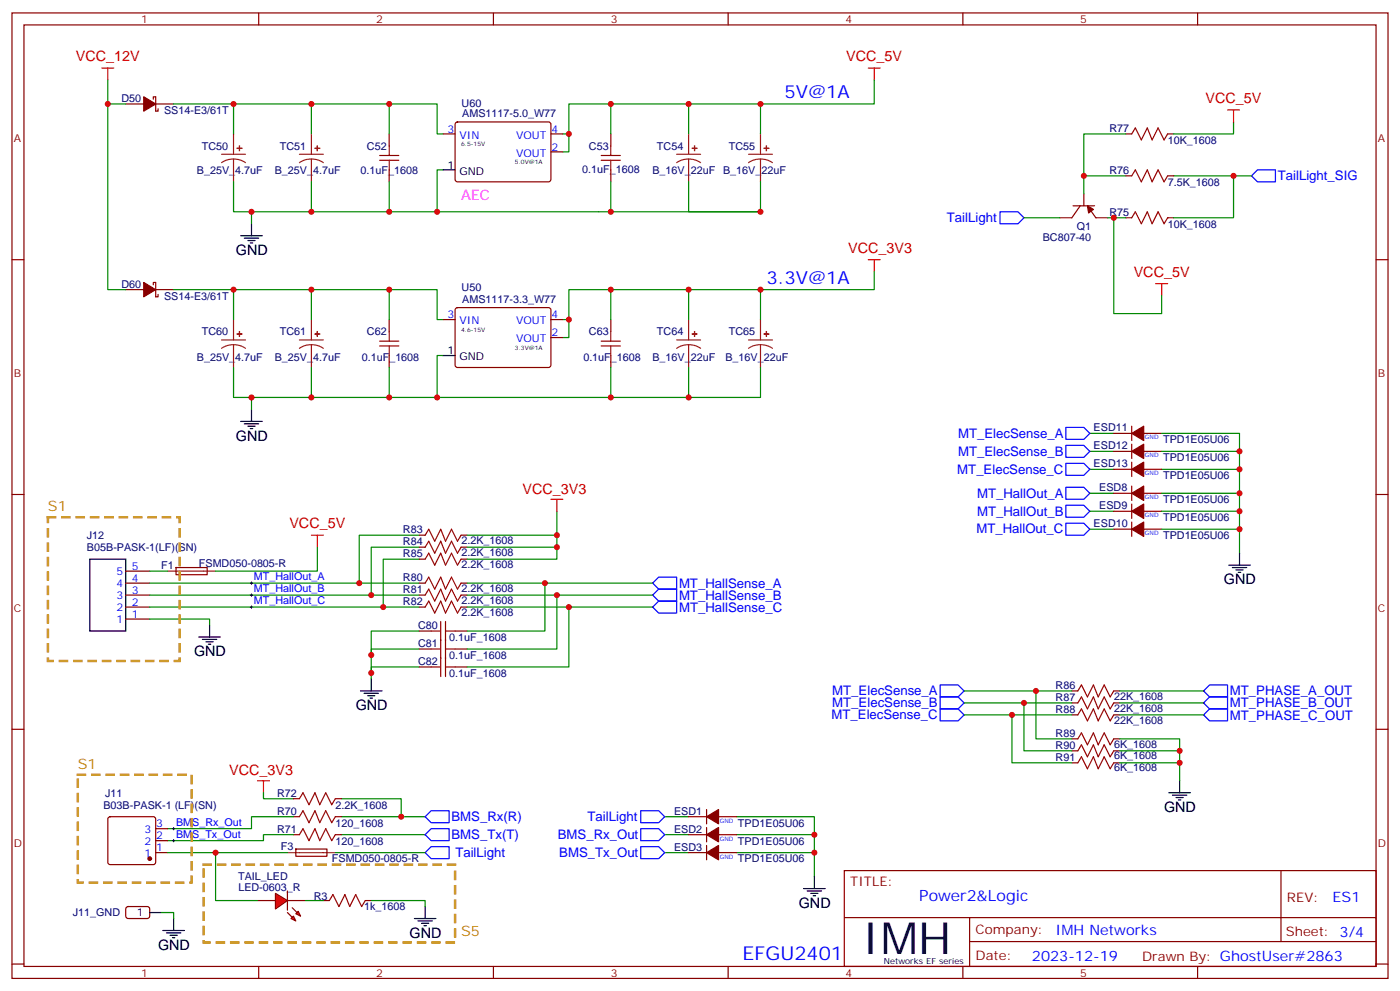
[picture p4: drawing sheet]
<svg xmlns="http://www.w3.org/2000/svg" width="412mm" height="292mm" viewBox="0 0 412 292" stroke-linecap="round" stroke-linejoin="round" font-family="sans-serif">
<g fill="none" stroke="#870000" stroke-width=".35">
<path d="M3.5 3.8h405.4v284.3h-405.4zM7.1 7.3h398.2v277.3h-398.2zM76.2 3.8v3.5M145.3 3.8v3.5M214.5 3.8v3.5M283.6 3.8v3.5M352.8 3.8v3.5M37 30.6h5.3M45.2 29.2v-.7h.7v4.2h.7v-.7M45.9 30.6h5.3M114.7 39.4v3.6M130.5 39.4h3.6"/>
<path d="M134.3 36.1l.5-.2 27 .1 .5 .6-.1 16.5-.6 .5-27.1-.1-.4-.7v-16.2zM162.3 39.4h3.5M179.9 39.4v3.6M331.6 39.4h1.8M344 39.4h1.7M114.7 50v3.6M162.3 44.7h3.5M179.9 50v3.6M319.3 57.1v3.5M331.6 51.8h1.8M344 51.8h1.7M3.5 76.5h3.6"/>
<path d="M316.1 60.6h6.3M318.2 60.6l-2.5 3.5h-3.5M320.3 60.6l2.5 3.5h3.5M331.6 64.1h1.8M344 64.1h1.7M405.3 76.5h3.6M37 85.3h5.3M45.2 83.9v-.7h.7v4.2h.7v-.7M45.9 85.3h5.3M114.7 94.1v3.5M130.5 94.1h3.6M134.3 90.8l.5-.2h27l.5 .7-.1 16.5-.6 .4h-27.1l-.4-.7v-16.2z"/>
<path d="M162.3 99.4h3.5M162.3 94.1h3.5M179.9 94.1v3.5M114.7 104.7v3.5M179.9 104.7v3.5M3.5 145.6h3.6M123.5 157.6h1.7M135.8 157.6h1.8M405.3 145.6h3.6M37 178.8h7.1M37 175.3h7.1M37 171.7h7.1"/>
<path d="M37 168.2h7.1M51.9 167.2l9.1-.1v2.1l-9.1 .1zM123.5 178.8h1.7M123.5 175.3h1.7M123.5 171.7h1.7M123.5 161.1h1.7M123.5 164.7h1.7M135.8 178.8h1.8M135.8 175.3h1.8M135.8 171.7h1.8M135.8 161.1h1.8M135.8 164.7h1.8"/>
<path d="M37 182.3h7.1M123.5 185.8h3.5M123.5 191.1h3.5M123.5 196.4h3.5M134.1 185.8h3.5M134.1 191.1h3.5M134.1 196.4h3.5M3.5 214.8h3.6M315.7 203.5h1.8M315.7 207h1.8M315.7 210.5h1.8M315.7 217.6h1.8"/>
<path d="M328.1 203.5h1.7M328.1 207h1.7M328.1 210.5h1.7M328.1 217.6h1.7M405.3 214.8h3.6M86.4 235.2h1.8M98.8 235.2h1.7M315.7 221.1h1.8M315.7 224.6h1.8M328.1 221.1h1.7M328.1 224.6h1.7M32 240.7l.5-.2h12.7l.5 .2 .2 .5v12.7l-.3 .5-.4 .2h-12.7l-.5-.2-.3-.5v-12.7z"/>
<path d="M45.9 251.1h3.5M45.9 247.6h3.5M45.9 244.1h3.5M86.4 245.8h1.8M86.4 240.5h1.8M87.1 250.1l9.2-.1v2.1l-9.1 .1zM98.8 245.8h1.7M98.8 240.5h1.7M248.7 256.4h156.6v28.2h-156.6zM377.3 256.4v20.9M248.7 270.2h156.5M285.6 277.3h119.6"/>
<path d="M285.6 270.2v14.2M3.5 283.9h3.6M76.2 284.6v3.5M145.3 284.6v3.5M214.5 284.6v3.5M283.6 284.6v3.5M352.8 284.6v3.5M405.3 283.9h3.6"/>
</g>
<g fill="none" stroke="#000" stroke-width=".35">
<path d="M130.5 50h3.6M70.9 69.4h6.4M72 70.1h4.2M73 70.8h2.1M73.7 71.5h.7M74.1 65.9v3.5M130.5 104.7h3.6M70.9 124.1h6.4M72 124.8h4.2M73 125.5h2.1M73.7 126.2h.7M74.1 120.6v3.5"/>
<path d="M26.5 164.7h10.5v21.1h-10.5zM58.6 187.6h6.3M59.6 188.3h4.3M60.7 189h2.1M61.4 189.7h.7M61.7 184.1v3.5M109.4 200v3.5M106.2 203.5h6.3M107.2 204.2h4.3M108.3 204.9h2.1M109 205.6h.7M344.3 233.5h6.4"/>
<path d="M345.4 234.2h4.2M346.4 234.9h2.1M347.1 235.6h.7M347.5 229.9v3.6"/>
</g>
<g fill="none" stroke="#f00" stroke-width=".35">
<path d="M30 20h3.5M31.7 20v3.6M255.8 20h3.5M257.5 20v3.6M361.6 32.4h3.5M363.4 32.4v3.5M255.8 76.5h3.5M257.5 76.5v3.5M340.4 83.5h3.6M342.2 83.5v3.6M91.7 157.6h3.5M93.5 157.6v3.5"/>
<path d="M162.3 147h3.5M164 147v3.6M75.8 229.9h3.6M77.6 229.9v3.6"/>
</g>
<g fill="none" stroke="#8c2424" stroke-width=".35">
<path d="M68.8 39.4v6M91.7 39.4v6M202.8 39.4v6M224 39.4v6M65.3 45.4h7M68.8 46.8l-1.9 .3-1.6 .8M68.8 46.8l1.8 .3 1.7 .8M68.8 46.8v6.8M88.2 45.4h7M91.7 46.8l-1.8 .3-1.7 .8M91.7 46.8l1.9 .3 1.6 .8M91.7 46.8v6.8"/>
<path d="M199.3 45.4h7.1M202.8 46.8l-1.8 .3-1.7 .8M202.8 46.8l1.9 .3 1.7 .8M202.8 46.8v6.8M220.5 45.4h7M224 46.8l-1.8 .3-1.7 .8M224 46.8l1.9 .3 1.6 .8M224 46.8v6.8M68.8 94.1v6M91.7 94.1v6M202.8 94.1v6M224 94.1v6"/>
<path d="M65.3 100.1h7M68.8 101.5l-1.9 .3-1.6 .8M68.8 101.5l1.8 .3 1.7 .8M68.8 101.5v6.7M88.2 100.1h7M91.7 101.5l-1.8 .3-1.7 .8M91.7 101.5l1.9 .3 1.6 .8M91.7 101.5v6.7M199.3 100.1h7.1M202.8 101.5l-1.8 .3-1.7 .8M202.8 101.5l1.9 .3 1.7 .8M202.8 101.5v6.7"/>
<path d="M220.5 100.1h7M224 101.5l-1.8 .3-1.7 .8M224 101.5l1.9 .3 1.6 .8M224 101.5v6.7M49.4 168.2h14.1M84.7 251.1h14.1"/>
</g>
<g fill="#8c2424" stroke="#8c2424" stroke-width=".35">
<path d="M69.8 43.7h1.5z"/>
<path d="M70.5 43l.1 1.4z"/>
<path d="M92.8 43.7h1.4z"/>
<path d="M93.5 43v1.4z"/>
<path d="M203.9 43.7h1.4z"/>
<path d="M204.6 43v1.4z"/>
<path d="M225.1 43.7h1.4z"/>
<path d="M225.7 43l.1 1.4z"/>
<path d="M225.1 98.4h1.4z"/>
<path d="M225.7 97.6l.1 1.5z"/>
<path d="M203.9 98.4h1.4z"/>
<path d="M204.6 97.6v1.5z"/>
<path d="M92.8 98.4h1.4z"/>
<path d="M93.5 97.6v1.5z"/>
<path d="M69.8 98.4h1.5z"/>
<path d="M70.5 97.6l.1 1.5z"/>
</g>
<g fill="none" stroke="#a10000" stroke-width=".35">
<path d="M333.4 39.4l1-1.7 1.8 3.5 1.8-3.5 1.4 3.5 1.7-3.5 1.8 3.5 1.1-1.8M111.8 47.2h5.7M111.8 45.8h5.7M114.7 43v2.8M114.7 47.2v2.8M177.1 47.2h5.6M177.1 45.8h5.6M179.9 43v2.8M179.9 47.2v2.8M333.4 51.8l1-1.8 1.8 3.6 1.8-3.6 1.4 3.6 1.7-3.6 1.8 3.6 1.1-1.8M333.4 64.1l1-1.7 1.8 3.5 1.8-3.5 1.4 3.5 1.7-3.5 1.8 3.5 1.1-1.8M114.7 97.6v2.9"/>
<path d="M179.9 97.6v2.9M111.8 101.9h5.7M111.8 100.5h5.7M114.7 101.9v2.8M177.1 101.9h5.6M177.1 100.5h5.6M179.9 101.9v2.8M125.2 157.6l1.1-1.7 1.8 3.5 1.7-3.5 1.4 3.5 1.8-3.5 1.8 3.5 1-1.8M125.2 171.7l1.1-1.7 1.8 3.5 1.7-3.5 1.4 3.5 1.8-3.5 1.8 3.5 1-1.8M125.2 175.3l1.1-1.8 1.8 3.5 1.7-3.5 1.4 3.5 1.8-3.5 1.8 3.5 1-1.7M125.2 161.1l1.1-1.7 1.8 3.5 1.7-3.5 1.4 3.5 1.8-3.5 1.8 3.5 1-1.8M125.2 178.8l1.1-1.8 1.8 3.6 1.7-3.6 1.4 3.6 1.8-3.6 1.8 3.6 1-1.8"/>
<path d="M125.2 164.7l1.1-1.8 1.8 3.5 1.7-3.5 1.4 3.5 1.8-3.5 1.8 3.5 1-1.7M127 185.8h2.8M127 191.1h2.8M127 196.4h2.8M129.8 183v16.2M131.2 183v16.2M131.2 185.8h2.9M131.2 191.1h2.9M131.2 196.4h2.9M317.5 203.5l1.1-1.8 1.7 3.5 1.8-3.5 1.4 3.5 1.8-3.5 1.7 3.5 1.1-1.7M317.5 207l1.1-1.8 1.7 3.6 1.8-3.6 1.4 3.6 1.8-3.6 1.7 3.6 1.1-1.8M317.5 210.5l1.1-1.7 1.7 3.5 1.8-3.5 1.4 3.5 1.8-3.5 1.7 3.5 1.1-1.8"/>
<path d="M317.5 217.6l1.1-1.8 1.7 3.6 1.8-3.6 1.4 3.6 1.8-3.6 1.7 3.6 1.1-1.8M88.2 235.2l1.1-1.7 1.7 3.5 1.8-3.5 1.4 3.5 1.8-3.5 1.7 3.5 1.1-1.8M317.5 221.1l1.1-1.7 1.7 3.5 1.8-3.5 1.4 3.5 1.8-3.5 1.7 3.5 1.1-1.8M317.5 224.6l1.1-1.7 1.7 3.5 1.8-3.5 1.4 3.5 1.8-3.5 1.7 3.5 1.1-1.8M88.2 245.8l1.1-1.7 1.7 3.5 1.8-3.5 1.4 3.5 1.8-3.5 1.7 3.5 1.1-1.8M88.2 240.5l1.1-1.7 1.7 3.5 1.8-3.5 1.4 3.5 1.8-3.5 1.7 3.5 1.1-1.8"/>
</g>
<g fill="#870000" stroke="#870000" stroke-width=".35">
<path d="M42.3 28.5l3.6 2.1-3.6 2.1z"/>
<path d="M42.3 83.2l3.6 2.1-3.6 2.1z"/>
<path d="M320.3 60.6l1.8 1.1-1.4 1z"/>
<circle cx="44.1" cy="252.9" r=".53"/>
</g>
<g fill="none" stroke="#008700" stroke-width=".35">
<path d="M31.7 23.6v7h5.3M31.7 30.6v54.7h5.3M51.2 30.6h40.5v8.8M68.8 30.6v8.8M91.7 30.6h23v8.8M114.7 30.6h14.1v8.8h1.7M165.8 39.4h1.8v-8.8h12.3v8.8M167.6 39.4v5.3h-1.8M179.9 30.6h22.9v8.8M202.8 30.6h21.2v8.8M257.5 23.6v7h-33.5M331.6 39.4h-12.3v12.4"/>
<path d="M363.4 35.9v3.5h-17.7M68.8 53.6v8.8h45.9v-8.8M91.7 53.6v8.8M130.5 50h-1.7v12.4M179.9 53.6v8.8M202.8 53.6v8.8h21.2M224 53.6v8.8h-109.3M331.6 51.8h-12.3v5.3M345.7 51.8h17.7v12.3h-17.7M363.4 51.8h5.3M74.1 62.4v3.5M301.6 64.1h10.6"/>
<path d="M326.3 64.1h5.3M328.1 64.1v28.3h14.1v-5.3M51.2 85.3h40.5v8.8M68.8 85.3v8.8M91.7 85.3h23v8.8M114.7 85.3h14.1v8.8h1.7M165.8 94.1h1.8v-8.8h12.3v8.8M167.6 94.1v5.3h-1.8M179.9 85.3h22.9v8.8M202.8 85.3h21.2v8.8M257.5 80v5.3h-33.5M68.8 108.2v8.9h45.9v-8.9"/>
<path d="M74.1 117.1v3.5M91.7 108.2v8.9M130.5 104.7h-1.7v12.4M179.9 108.2v8.9M202.8 108.2v8.9M224 108.2v8.9h-109.3M123.5 157.6h-17.7v14.1M137.6 157.6h26.4M164 150.6v14.1h-26.4M44.1 168.2h5.3M44.1 171.7h79.4M44.1 175.3h79.4"/>
<path d="M44.1 178.8h79.4M93.5 161.1v7.1h-30M123.5 161.1h-14.1v14.2M123.5 164.7h-10.6v14.1M137.6 171.7h54.7M137.6 175.3h54.7M137.6 178.8h54.7M137.6 161.1h26.4M160.5 171.7v14.1h-22.9M164 175.3v15.8h-26.4M167.6 178.8v17.6h-30M44.1 182.3h17.6v1.8"/>
<path d="M123.5 185.8h-14.1v14.2M123.5 196.4h-14.1v1.8M123.5 191.1h-14.1v1.8M284 210.5h31.7M284 207h31.7M284 203.5h31.7M298.1 210.5v14.1h17.6M301.6 207v14.1h14.1M305.2 203.5v14.1h10.5M329.8 210.5h24.7M329.8 207h24.7M329.8 203.5h24.7"/>
<path d="M77.6 233.5v1.7h8.8M100.5 235.2h17.7v5.3M329.8 221.1h17.7M329.8 224.6h17.7M49.4 251.1h35.3M86.4 245.8h-8.8v1.8h-28.2M86.4 240.5h-12.3v3.6h-24.7M98.8 251.1h26.4M100.5 240.5h24.7M100.5 245.8h24.7"/>
</g>
<g fill="none" stroke="#00f" stroke-width=".35">
<path d="M370.4 50h5.3v3.6h-5.3l-1.7-1.8zM294.6 62.4h5.3l1.7 1.7-1.7 1.8h-5.3zM192.3 171.7l1.7-1.7h5.3v3.5h-5.3zM192.3 175.3l1.7-1.8h5.3v3.5h-5.3zM192.3 178.8l1.7-1.8h5.3v3.6h-5.3zM276.9 201.7h5.3l1.8 1.8-1.8 1.7h-5.3zM276.9 205.2h5.3l1.8 1.8-1.8 1.8h-5.3zM276.9 208.8h5.3l1.8 1.7-1.8 1.8h-5.3zM354.5 207l1.8-1.8h5.3v3.6h-5.3zM354.5 203.5l1.8-1.8h5.3v3.5h-5.3zM354.5 210.5l1.8-1.7h5.3v3.5h-5.3zM125.2 245.8l1.8-1.7h5.3v3.5h-5.3z"/>
<path d="M125.2 240.5l1.8-1.7h5.3v3.5h-5.3zM125.2 251.1l1.8-1.8h5.3v3.6h-5.3z"/>
</g>
<path d="M73.7 171.7h.7M73.7 175.3h.7M73.7 178.8h.7M74.1 171.4v.7M74.1 174.9v.7M74.1 178.4v.7M50.8 244.1h.7M50.8 247.6h.7M51.2 243.7v.7M51.2 247.2v.7" fill="none" stroke="#000" stroke-width=".29"/>
<path d="M14.1 152.3h38.8v42.4h-38.8zM22.9 228.2h33.5v31.7h-33.5z" fill="none" stroke="#c90" stroke-width=".71" stroke-dasharray="2.1 2.1"/>
<g fill="#f00" stroke="#870000" stroke-width=".35">
<path d="M81.1 263.1l3.6 2.1-3.6 2.5z"/>
<path d="M84.7 262.4v5.6z"/>
</g>
<g fill="#870000" stroke="#870000" stroke-width=".35">
<path d="M84.7 268.7l1.4 1.5z"/>
<path d="M86.1 267.3l1.4 1.4z"/>
</g>
<g fill="#f00" stroke="#870000" stroke-width=".35">
<path d="M85.7 270.5l.7-.7 .7 1.4z"/>
<path d="M87.8 268.4l.7 1.4-1.4-.7z"/>
</g>
<g fill="none" stroke="#870000" stroke-width=".35">
<path d="M328.1 138.2h5.3M328.1 132.9h5.3M328.1 127.6h5.3M333.4 125.5v4.3M333.4 130.8v4.2M333.4 136.1v4.2M336.9 138.2h5.3M336.9 132.9h5.3M336.9 127.6h5.3M328.1 155.9h5.3M328.1 150.6h5.3M328.1 145.3h5.3"/>
<path d="M333.4 143.2v4.2M333.4 148.4v4.3M333.4 153.7v4.3M336.9 155.9h5.3M336.9 150.6h5.3M336.9 145.3h5.3M208.1 238.4v4.2M202.8 251.1h5.3M202.8 245.8h5.3M202.8 240.5h5.3M208.1 243.7v4.2M208.1 249v4.2"/>
<path d="M211.7 251.1h5.3M211.7 245.8h5.3M211.7 240.5h5.3M37.3 267.2l.4-.2h6l.4 .7-.1 2.4-.6 .4-5.9-.1-.5-.6v-2.1zM75.8 265.2h5.3M84.7 265.2h5.3M95.2 265.2h1.8M107.6 265.2h1.8"/>
</g>
<path d="M97 265.2l1.1-1.7 1.7 3.5 1.8-3.5 1.4 3.5 1.8-3.5 1.7 3.5 1.1-1.8" fill="none" stroke="#a10000" stroke-width=".35"/>
<g fill="none" stroke="#008700" stroke-width=".35">
<path d="M321 138.2h7.1M321 132.9h7.1M321 127.6h7.1M342.2 127.6h22.9v35.3M342.2 138.2h22.9M342.2 132.9h22.9M321 155.9h7.1M321 150.6h7.1M321 145.3h7.1M342.2 155.9h22.9M342.2 150.6h22.9M342.2 145.3h22.9"/>
<path d="M329.8 217.6h17.7v12.3M63.5 251.1v14.1h12.3M195.8 251.1h7M195.8 245.8h7M195.8 240.5h7M217 240.5h22.9v17.7M217 251.1h22.9M217 245.8h22.9M47.6 268.7h3.6v1.8M90 265.2h5.2M109.4 265.2h15.8v1.8"/>
</g>
<g fill="none" stroke="#000" stroke-width=".35">
<path d="M361.9 166.4h6.4M363 167.1h4.2M364.1 167.9h2.1M364.8 168.6h.7M365.1 162.9v3.5M239.9 258.2v3.5M44.1 268.7h3.5M48 274h6.3M49 274.7h4.3M50.1 275.4h2.1M50.8 276.2h.7M51.2 270.5v3.5"/>
<path d="M122.1 270.5h6.3M123.1 271.2h4.3M124.2 271.9h2.1M124.9 272.6h.7M125.2 267v3.5M236.7 261.7h6.4M237.8 262.4h4.2M238.8 263.1h2.1M239.5 263.8h.7"/>
</g>
<path d="M60 254.6h74.1v23h-74.1z" fill="none" stroke="#c90" stroke-width=".71" stroke-dasharray="2.1 2.1"/>
<path d="M314 125.9h5.3l1.7 1.7-1.7 1.8h-5.3zM314 131.2h5.3l1.7 1.7-1.7 1.8h-5.3zM314 136.5h5.3l1.7 1.7-1.7 1.8h-5.3zM314 143.5h5.3l1.7 1.8-1.7 1.7h-5.3zM314 148.8h5.3l1.7 1.8-1.7 1.7h-5.3zM314 154.1h5.3l1.7 1.8-1.7 1.7h-5.3zM188.7 238.8h5.3l1.8 1.7-1.8 1.8h-5.3zM188.7 249.3h5.3l1.8 1.8-1.8 1.8h-5.3zM188.7 244.1h5.3l1.8 1.7-1.8 1.8h-5.3z" fill="none" stroke="#00f" stroke-width=".35"/>
<g fill="#870000" stroke="#870000" stroke-width=".35">
<path d="M333.4 155.9l3.5-2.2v4.3z"/>
<path d="M333.4 150.6l3.5-2.2v4.3z"/>
<path d="M333.4 145.3l3.5-2.1v4.2z"/>
<path d="M333.4 138.2l3.5-2.1v4.2z"/>
<path d="M333.4 132.9l3.5-2.1v4.2z"/>
<path d="M333.4 127.6l3.5-2.1v4.3z"/>
<path d="M208.1 251.1l3.6-2.1v4.2z"/>
<path d="M208.1 245.8l3.6-2.1v4.2z"/>
<path d="M208.1 240.5l3.6-2.1v4.2z"/>
</g>
<g fill="#c00">
<circle cx="68.8" cy="30.6" r=".88"/>
<circle cx="114.7" cy="30.6" r=".88"/>
<circle cx="74.1" cy="62.4" r=".88"/>
<circle cx="114.7" cy="62.4" r=".88"/>
<circle cx="179.9" cy="30.6" r=".88"/>
<circle cx="114.7" cy="85.3" r=".88"/>
<circle cx="68.8" cy="85.3" r=".88"/>
<circle cx="91.7" cy="85.3" r=".88"/>
<circle cx="202.8" cy="30.6" r=".88"/>
<circle cx="202.8" cy="85.3" r=".88"/>
<circle cx="179.9" cy="85.3" r=".88"/>
<circle cx="224" cy="30.6" r=".88"/>
<circle cx="224" cy="85.3" r=".88"/>
<circle cx="74.1" cy="117.1" r=".88"/>
<circle cx="167.6" cy="39.4" r=".88"/>
<circle cx="128.8" cy="62.4" r=".88"/>
<circle cx="114.7" cy="117.1" r=".88"/>
<circle cx="128.8" cy="117.1" r=".88"/>
<circle cx="118.2" cy="240.5" r=".88"/>
<circle cx="31.8" cy="30.6" r=".88"/>
<circle cx="91.7" cy="30.6" r=".88"/>
<circle cx="91.7" cy="62.4" r=".88"/>
<circle cx="167.6" cy="94.1" r=".88"/>
<circle cx="179.9" cy="62.4" r=".88"/>
<circle cx="179.9" cy="117.1" r=".88"/>
<circle cx="224" cy="62.4" r=".88"/>
<circle cx="202.8" cy="117.1" r=".88"/>
<circle cx="363.4" cy="51.8" r=".88"/>
<circle cx="319.3" cy="51.8" r=".88"/>
<circle cx="164" cy="157.6" r=".88"/>
<circle cx="164" cy="161.1" r=".88"/>
<circle cx="160.5" cy="171.7" r=".88"/>
<circle cx="164" cy="175.3" r=".88"/>
<circle cx="167.6" cy="178.8" r=".88"/>
<circle cx="105.8" cy="171.7" r=".88"/>
<circle cx="109.4" cy="175.3" r=".88"/>
<circle cx="112.9" cy="178.8" r=".88"/>
<circle cx="109.4" cy="198.2" r=".88"/>
<circle cx="109.4" cy="192.9" r=".88"/>
<circle cx="91.7" cy="117.1" r=".88"/>
<circle cx="305.2" cy="203.5" r=".88"/>
<circle cx="301.6" cy="207" r=".88"/>
<circle cx="298.1" cy="210.5" r=".88"/>
<circle cx="328.1" cy="64.1" r=".88"/>
<circle cx="63.5" cy="251.1" r=".88"/>
<circle cx="365.1" cy="155.9" r=".88"/>
<circle cx="365.1" cy="150.6" r=".88"/>
<circle cx="365.1" cy="145.3" r=".88"/>
<circle cx="365.1" cy="138.2" r=".88"/>
<circle cx="365.1" cy="132.9" r=".88"/>
<circle cx="239.9" cy="251.1" r=".88"/>
<circle cx="239.9" cy="245.8" r=".88"/>
<circle cx="347.5" cy="224.6" r=".88"/>
<circle cx="347.5" cy="221.1" r=".88"/>
</g>
<text font-size="13.1" x="254" y="281.1">IMH</text>
<text font-size="5.6" fill="#00f" x="218.7" y="282.9">EFGU2401</text>
<g font-size="5.3" fill="#00f">
<text x="231.1" y="28.9">5V@1A</text>
<text x="225.8" y="83.5">3.3V@1A</text>
</g>
<text font-size="4.6" fill="#00f" x="270.8" y="265.4">Power2&amp;Logic</text>
<g font-size="4.2" fill="#f00">
<text x="22.3" y="18">VCC_12V</text>
<text x="249.3" y="18">VCC_5V</text>
<text x="355.1" y="30.3">VCC_5V</text>
<text x="249.9" y="74.4">VCC_3V3</text>
<text x="334" y="81.5">VCC_5V</text>
<text x="153.9" y="145.3">VCC_3V3</text>
<text x="85.3" y="155.6">VCC_5V</text>
<text x="67.5" y="228.2">VCC_3V3</text>
</g>
<text font-size="4.2" fill="#f0f" x="135.8" y="58.8">AEC</text>
<g font-size="4.2">
<text x="69.5" y="75.1">GND</text>
<text x="69.5" y="129.8">GND</text>
<text x="360.5" y="172.1">GND</text>
<text x="57.1" y="193.3">GND</text>
<text x="104.8" y="209.1">GND</text>
<text x="342.9" y="239.1">GND</text>
<text x="235.3" y="267.3">GND</text>
<text x="46.6" y="279.7">GND</text>
<text x="120.6" y="276.2">GND</text>
</g>
<g font-size="4.2" fill="#c90">
<text x="14.1" y="150.6">S1</text>
<text x="22.9" y="226.4">S1</text>
<text x="135.8" y="275.8">S5</text>
</g>
<g font-size="4.2" fill="#00f">
<text x="392.5" y="265.7">ES1</text>
<text x="310.9" y="275.2">IMH Networks</text>
<text x="304" y="283">2023-12-19</text>
</g>
<g font-size="3.9" fill="#00f">
<text x="376.4" y="53.1">TailLight_SIG</text>
<text x="278.9" y="65.5">TailLight</text>
<text x="282.2" y="128.9">MT_ElecSense_A</text>
<text x="282.2" y="134.2">MT_ElecSense_B</text>
<text x="282" y="139.5">MT_ElecSense_C</text>
<text x="287.8" y="146.5">MT_HallOut_A</text>
<text x="287.8" y="151.8">MT_HallOut_B</text>
<text x="287.6" y="157.1">MT_HallOut_C</text>
<text x="200" y="173">MT_HallSense_A</text>
<text x="200" y="176.6">MT_HallSense_B</text>
<text x="200" y="180.1">MT_HallSense_C</text>
<text x="245.2" y="204.8">MT_ElecSense_A</text>
<text x="245.2" y="208.3">MT_ElecSense_B</text>
<text x="362.3" y="208.3">MT_PHASE_B_OUT</text>
<text x="362.3" y="204.8">MT_PHASE_A_OUT</text>
<text x="245" y="211.8">MT_ElecSense_C</text>
<text x="362.3" y="211.9">MT_PHASE_C_OUT</text>
<text x="133" y="241.8">BMS_Rx(R)</text>
<text x="173.1" y="241.9">TailLight</text>
<text x="133" y="247.1">BMS_Tx(T)</text>
<text x="164.3" y="247.1">BMS_Rx_Out</text>
<text x="134.1" y="252.4">TailLight</text>
<text x="164.7" y="252.4">BMS_Tx_Out</text>
</g>
<g font-size="3.9" fill="#800">
<text x="250.5" y="261">TITLE:</text>
<text x="379.1" y="265.7">REV:</text>
<text x="287.4" y="275.2">Company:</text>
<text x="378.7" y="275.8">Sheet: 3/4</text>
<text x="287.4" y="282.9">Date:</text>
<text x="336.4" y="282.9">Drawn By: GhostUser#2863</text>
</g>
<g font-size="3.2" fill="#800">
<text x="41.6" y="6.8">1</text>
<text x="110.8" y="6.8">2</text>
<text x="179.9" y="6.8">3</text>
<text x="249.1" y="6.8">4</text>
<text x="318.2" y="6.8">5</text>
<text x="4.1" y="41.9">A</text>
<text x="405.9" y="41.9">A</text>
<text x="4.1" y="111.1">B</text>
<text x="405.9" y="111.1">B</text>
<text x="4.1" y="180.2">C</text>
<text x="405.9" y="180.2">C</text>
<text x="4.1" y="249.3">D</text>
<text x="405.9" y="249.3">D</text>
<text x="41.6" y="287.6">1</text>
<text x="110.8" y="287.6">2</text>
<text x="179.9" y="287.6">3</text>
<text x="249.1" y="287.6">4</text>
<text x="318.2" y="287.6">5</text>
</g>
<g font-size="3.2" fill="#000080">
<text x="35.8" y="30">D50</text>
<text x="48.3" y="33.5">SS14-E3/61T</text>
<text x="136" y="31.4">U60</text>
<text x="136.2" y="34.6">AMS1117-5.0_W77</text>
<text x="326.8" y="38.8">R77</text>
<text x="59.5" y="44.1">TC50</text>
<text x="82.4" y="44.1">TC51</text>
<text x="108.1" y="44.1">C52</text>
<text x="173.5" y="44.1">C53</text>
<text x="193.5" y="44.1">TC54</text>
<text x="214.7" y="44.1">TC55</text>
<text x="344" y="42.4">10K_1608</text>
<text x="58" y="51.2">B_25V_4.7uF</text>
<text x="80.9" y="51.2">B_25V_4.7uF</text>
<text x="106.2" y="51.2">0.1uF_1608</text>
<text x="171.5" y="50.8">0.1uF_1608</text>
<text x="192.2" y="51.2">B_16V_22uF</text>
<text x="213" y="51.2">B_16V_22uF</text>
<text x="326.8" y="51.2">R76</text>
<text x="344" y="54.7">7.5K_1608</text>
<text x="326.8" y="63.5">R75</text>
<text x="307.2" y="71">BC807-40</text>
<text x="317.2" y="67.8">Q1</text>
<text x="344" y="67">10K_1608</text>
<text x="35.8" y="84.7">D60</text>
<text x="48.3" y="88.2">SS14-E3/61T</text>
<text x="136" y="85.7">U50</text>
<text x="136.2" y="89.3">AMS1117-3.3_W77</text>
<text x="59.5" y="98.8">TC60</text>
<text x="82.4" y="98.8">TC61</text>
<text x="108.1" y="98.8">C62</text>
<text x="173.5" y="98.8">C63</text>
<text x="193.5" y="98.8">TC64</text>
<text x="214.7" y="98.8">TC65</text>
<text x="58" y="106.2">B_25V_4.7uF</text>
<text x="80.9" y="106.2">B_25V_4.7uF</text>
<text x="106.6" y="106.2">0.1uF_1608</text>
<text x="171.8" y="106.2">0.1uF_1608</text>
<text x="192.2" y="106.2">B_16V_22uF</text>
<text x="213.7" y="106.2">B_16V_22uF</text>
<text x="322.2" y="127">ESD11</text>
<text x="342.6" y="130.5">TPD1E05U06</text>
<text x="322.2" y="137.6">ESD13</text>
<text x="322.2" y="132.3">ESD12</text>
<text x="342.6" y="135.8">TPD1E05U06</text>
<text x="342.6" y="141.1">TPD1E05U06</text>
<text x="323.8" y="149.9">ESD9</text>
<text x="323.8" y="144.6">ESD8</text>
<text x="342.6" y="148.2">TPD1E05U06</text>
<text x="322.2" y="155.2">ESD10</text>
<text x="342.6" y="153.5">TPD1E05U06</text>
<text x="25.6" y="158.8">J12</text>
<text x="118.7" y="157">R83</text>
<text x="118.7" y="160.5">R84</text>
<text x="135.9" y="160.2">2.2K_1608</text>
<text x="342.6" y="158.8">TPD1E05U06</text>
<text x="25.6" y="162.3">B05B-PASK-1(LF)(SN)</text>
<text x="47.5" y="167.6">F1</text>
<text x="58.6" y="166.8">FSMD050-0805-R</text>
<text x="118.7" y="164.1">R85</text>
<text x="135.9" y="163.7">2.2K_1608</text>
<text x="135.9" y="167.2">2.2K_1608</text>
<text x="118.7" y="171.1">R80</text>
<text x="118.7" y="174.6">R81</text>
<text x="118.7" y="178.2">R82</text>
<text x="135.9" y="174.3">2.2K_1608</text>
<text x="135.9" y="177.8">2.2K_1608</text>
<text x="123.1" y="185.2">C80</text>
<text x="135.9" y="181.3">2.2K_1608</text>
<text x="123.1" y="190.5">C81</text>
<text x="132.3" y="188.7">0.1uF_1608</text>
<text x="123.1" y="195.8">C82</text>
<text x="132.3" y="194">0.1uF_1608</text>
<text x="132.3" y="199.3">0.1uF_1608</text>
<text x="311" y="202.9">R86</text>
<text x="311" y="206.4">R87</text>
<text x="311" y="209.9">R88</text>
<text x="328.2" y="206">22K_1608</text>
<text x="328.2" y="209.6">22K_1608</text>
<text x="328.2" y="213.1">22K_1608</text>
<text x="311" y="217">R89</text>
<text x="311" y="220.5">R90</text>
<text x="328.2" y="220.1">6K_1608</text>
<text x="311" y="224">R91</text>
<text x="328.2" y="223.7">6K_1608</text>
<text x="328.2" y="227.2">6K_1608</text>
<text x="30.5" y="238.1">B03B-PASK-1 (LF)(SN)</text>
<text x="31" y="234.6">J11</text>
<text x="81.6" y="234.6">R72</text>
<text x="81.6" y="239.9">R70</text>
<text x="98.8" y="238.1">2.2K_1608</text>
<text x="198.5" y="239.9">ESD1</text>
<text x="81.6" y="245.2">R71</text>
<text x="98.8" y="243.4">120_1608</text>
<text x="198.5" y="245.2">ESD2</text>
<text x="217.4" y="243.4">TPD1E05U06</text>
<text x="82.7" y="250.5">F3</text>
<text x="98.8" y="248.7">120_1608</text>
<text x="198.5" y="250.5">ESD3</text>
<text x="217.4" y="248.7">TPD1E05U06</text>
<text x="97.8" y="254">FSMD050-0805-R</text>
<text x="217.4" y="254">TPD1E05U06</text>
<text x="70.1" y="259.3">TAIL_LED</text>
<text x="70.2" y="262.5">LED-0603_R</text>
<text x="21.5" y="269.9">J11_GND</text>
<text x="92.4" y="264.9">R3</text>
<text x="107.3" y="268.1">1k_1608</text>
</g>
<g font-size="3.2" fill="#00f">
<text x="131.9" y="39.1">3</text>
<text x="135.4" y="40.9">VIN</text>
<text x="152" y="40.9">VOUT</text>
<text x="162.5" y="39.1">4</text>
<text x="152" y="46.1">VOUT</text>
<text x="162.5" y="44.4">2</text>
<text x="131.9" y="93.8">3</text>
<text x="135.4" y="95.5">VIN</text>
<text x="152" y="95.5">VOUT</text>
<text x="162.5" y="93.8">4</text>
<text x="152" y="100.8">VOUT</text>
<text x="162.5" y="99.1">2</text>
<text x="38.8" y="167.9">5</text>
<text x="34.3" y="172.8">4</text>
<text x="34.3" y="169.3">5</text>
<text x="38.8" y="171.4">4</text>
<text x="74.8" y="170.9">MT_HallOut_A</text>
<text x="34.3" y="179.8">2</text>
<text x="34.3" y="176.3">3</text>
<text x="38.8" y="178.4">2</text>
<text x="38.8" y="174.9">3</text>
<text x="74.8" y="174.4">MT_HallOut_B</text>
<text x="74.8" y="177.9">MT_HallOut_C</text>
<text x="34.3" y="183.4">1</text>
<text x="38.8" y="182">1</text>
<text x="42.5" y="245.5">3</text>
<text x="46" y="243.7">3</text>
<text x="51.9" y="243.2">BMS_Rx_Out</text>
<text x="42.5" y="249">2</text>
<text x="46" y="250.8">1</text>
<text x="46" y="247.2">2</text>
<text x="51.9" y="246.7">BMS_Tx_Out</text>
<text x="42.5" y="252.5">1</text>
</g>
<g font-size="3.2">
<text x="131.9" y="49.7">1</text>
<text x="135.4" y="51.4">GND</text>
<text x="131.9" y="104.4">1</text>
<text x="135.4" y="106.1">GND</text>
<text x="40.3" y="269.8">1</text>
</g>
<text font-size="2.5" x="260.3" y="283.9">Networks EF series</text>
<g font-size="1.8">
<text x="135.8" y="43">6.5-15V</text>
<text x="151.7" y="48.3">5.0V@1A</text>
<text x="135.8" y="97.6">4.6-15V</text>
<text x="151.7" y="102.9">3.3V@1A</text>
</g>
<g font-size="1.8" fill="#00f">
<text x="337.3" y="129.4">GND</text>
<text x="337.3" y="134.7">GND</text>
<text x="337.3" y="140">GND</text>
<text x="337.3" y="147">GND</text>
<text x="337.3" y="152.3">GND</text>
<text x="337.3" y="157.6">GND</text>
<text x="212" y="242.3">GND</text>
<text x="212" y="247.6">GND</text>
<text x="212" y="252.9">GND</text>
</g>
</svg>
